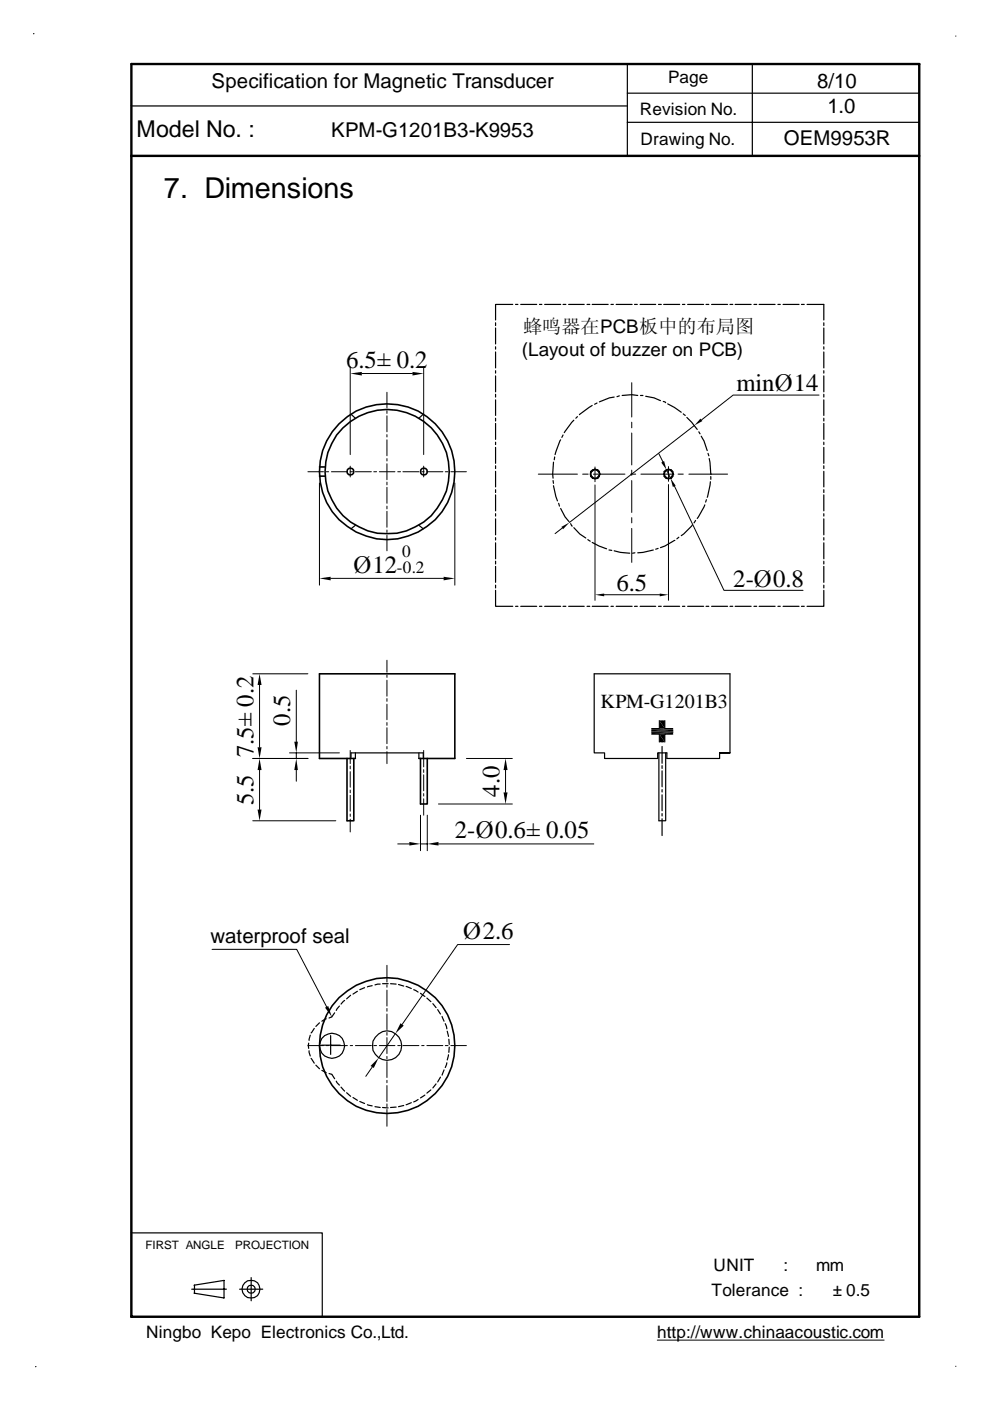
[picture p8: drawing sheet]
<svg xmlns="http://www.w3.org/2000/svg" width="210mm" height="297mm" viewBox="0 0 210 297" stroke-linecap="round" stroke-linejoin="round" font-family="sans-serif">
<g fill="none" stroke="#000" stroke-width=".25">
<path d="M7.1 7.1h.1M133 19.8h61.9M133 13.6v19.4M159.5 13.6v19.4M27.9 33h167v246.2h-167zM27.9 22.5h105.1M133 25.9h61.9M105.1 68.4v.6M105.1 69.5v3.4M105.1 73.5v.5M105.1 74.6v3.4M105.1 78.6v.5"/>
<path d="M105.1 79.7v3.4M108.7 64.5h-3.6v3.3M109.3 64.5h.5M110.4 64.5h3.4M114.4 64.5h.5M115.5 64.5h3.4M119.4 64.5h.6M120.6 64.5h3.3M124.5 64.5h.6M125.6 64.5h3.3M129.5 64.5h.5M130.6 64.5h3.4"/>
<path d="M134.5 64.5h.6M135.7 64.5h3.3M139.6 64.5h.6M140.7 64.5h3.4M144.7 64.5h.5M145.8 64.5h3.4M149.7 64.5h.6M150.9 64.5h3.4M154.8 64.5h.6M155.9 64.5h3.4M159.9 64.5h.5M161 64.5h3.3"/>
<path d="M164.9 64.5h.5M166 64.5h3.4M169.9 64.5h.6M171.1 64.5h3.6v3.3M174.7 68.4v.6M174.7 69.5v3.4M174.7 73.5v.5M174.7 74.6v3.4M174.7 78.6v.5M174.7 79.7v3.4M74.4 87.8l1 .9M89.7 87.8l-.9 .9"/>
<path d="M105.1 83.6v.6M105.1 84.8v3.3M105.1 88.7v.6M105.1 89.8v3.4M105.1 93.8v.5M105.1 94.9v3.3M105.1 98.7v.6M105.1 99.9v3.3M117.3 98v3.4M117.6 96.9l-.1 .6M118.9 93.2l-1.2 3.2M119.4 92.2l-.3 .5"/>
<path d="M121.7 89.1l-2.1 2.6M122.4 88.3l-.3 .4M125.6 86l-2.7 1.9M126.6 85.5l-.5 .2M130.2 84.2l-1 .2-2.1 .8M131.3 83.9l-.5 .2M131.9 83.8l2-.1 1.3 .1M135.8 83.8h.5M136.9 84l1.8 .4 1.3 .5M140.6 85.1l.5 .3M141.6 85.6l1.4 .8 1.4 1M144.9 87.7l.4 .4"/>
<path d="M145.6 88.5l2.2 2.5M148.2 91.6l.2 .4M148.7 92.5l.6 1 .6 2M150.1 96.1l.2 .5M150.4 97.2l.4 3.3M174.7 83.6v.6M174.7 84.8v3.3M174.7 88.7v.6M174.7 89.8v3.4M174.7 93.8v.5M174.7 94.9v3.3M174.7 98.7v.6"/>
<path d="M174.7 99.9v3.3M75.4 111.4l-1 .7M88.8 111.4l.9 .7M105.1 103.8v.6M105.1 104.9v3.4M105.1 108.9v.5M105.1 110v3.4M105.1 114v.5M105.1 115.1v3.4M105.1 119v.6M117.3 101.9v.6M117.3 103l.9 3.2"/>
<path d="M118.4 106.7l.2 .6M118.9 107.8l.9 1.8 .8 1M121 111l.3 .5M121.7 111.9l1.2 1.3 1.3 .9M124.6 114.4l.5 .4M125.6 115l1.4 .8 1.6 .6M129.1 116.6l.6 .1M130.2 116.8l1.4 .3 1.9 .2M134.6 117.2l-.5 .1M138.5 116.6l-2.2 .5-1.1 .1M139.5 116.3l-.5 .1M143.1 114.6l-2.1 1.2-1 .3"/>
<path d="M143.9 113.9l-.4 .3M146.8 111.3l-1.9 1.9-.5 .4M147.5 110.3l-.3 .6M149.4 107l-1.6 2.9M149.8 105.9l-.2 .6M150.6 102.1l-.7 3.3M150.7 101v.6M174.7 103.8v.6M174.7 104.9v3.4M174.7 108.9v.5M174.7 110v3.4M174.7 114v.5"/>
<path d="M174.7 115.1v3.4M174.7 119v.6M105.1 125.2v3.4h3.6M105.1 120.1v3.4M105.1 124.1v.6M109.3 128.6h.5M110.4 128.6h3.4M114.4 128.6h.5M115.5 128.6h3.4M119.4 128.6h.6M120.6 128.6h3.3M124.5 128.6h.6"/>
<path d="M125.6 128.6h3.3M129.5 128.6h.5M130.6 128.6h3.4M134.5 128.6h.6M135.7 128.6h3.3M139.6 128.6h.6M140.7 128.6h3.4M144.7 128.6h.5M145.8 128.6h3.4M149.7 128.6h.6M150.9 128.6h3.4M154.8 128.6h.6"/>
<path d="M155.9 128.6h3.4M159.9 128.6h.5M161 128.6h3.3M164.9 128.6h.5M166 128.6h3.4M169.9 128.6h.6M174.7 125.2v3.4h-3.6M174.7 120.1v3.4M174.7 124.1v.6M75.4 159.6v1.2M88.8 159.6v1.2M138.1 154.6h4.6"/>
<path d="M138.1 155.5h4.6M139.7 159.6v14.4h1.4v-14.4M140.4 158.3v3.5M152.6 159.6h2.2h-2.2v1.2h-11.2v-1.2h-2v1.2h-11.2v-1.2h-2.2v-16.7h28.8v16.7M74.4 160.8v-1.2h15.3v1.2M140.4 162.3v.6M140.4 163.4v3.4M140.4 167.4v.5M140.4 168.5v3.4M140.4 172.5v.5M140.4 173.6v3.6M65.8 219.5l-.3 1.1"/>
<path d="M66.6 218l-.6 1M67.7 216.9l-.7 .7M69.2 216l-1 .5M70.1 219.6v3.9M71 214.7l-.6 .9-.6 .2M72 213.3l-.7 .9M73.1 212.1l-.8 .8M74.3 211l-.8 .8M75.8 210.2l-1 .6M77.3 209.4l-1 .4M78.9 209l-1 .2M80.6 208.6l-1.1 .2"/>
<path d="M81.1 208.6h1.2M82.8 208.6h1.2M84.5 208.7l1.1 .4M86.1 209.2l1.1 .4M87.7 209.8l.9 .5M89.2 210.6l.9 .7M90.5 211.6l.9 .8M91.8 212.8l.7 .8M92.8 214.1l.6 .9M93.7 215.5l.4 1M94.4 217l.3 1.1M94.8 218.6l.3 1.1"/>
<path d="M65.4 221.2v1.1M65.5 222.8l.3 1.1M66 224.4l.6 1M67 225.8l.7 .8M68.2 221.6h3.9M68.2 226.9l1 .5M69.8 227.6l.6 .2 .6 .9M71.3 229.2l.7 .9M72.3 230.5l.8 .8M73.5 231.7l.8 .7M74.8 232.7l1 .6M76.3 233.5l1 .5"/>
<path d="M77.9 234.2l1 .3M79.5 234.6l1.1 .2M81.1 234.8l1.2 .1M84 234.7l-1.2 .1M85.6 234.4l-1.1 .2M87.2 233.8l-1.1 .4M88.6 233.1l-.9 .5M90.1 232.2l-.9 .6M91.4 231.1l-.9 .7M92.5 229.8l-.7 .9M93.4 228.4l-.6 1M94.1 226.9l-.4 1.1"/>
<path d="M94.7 225.3l-.3 1M95.1 223.6l-.3 1.1M95.2 220.3v1.1M95.2 222v1.1M27.9 261.4h40.4v17.8M40.6 273.3h7.4M41.1 272.5l6.4-1v3.7l-6.4-1M41.2 272.5v1.7M50.8 273.3h4.9M53.3 270.9v4.9M7.5 289.8h.1"/>
<circle cx="70.4" cy="221.8" r="2.65"/>
<circle cx="82.1" cy="221.7" r="3.1"/>
<circle cx="53.2" cy="273.3" r="1.9"/>
<circle cx="53.2" cy="273.3" r=".86"/>
</g>
<g fill="none" stroke="#000" stroke-width=".34">
<path d="M67.7 99h1.2M67.7 101h1.2M138.1 154.9h4.6M138.1 155.2h4.6M73.6 160.8v13.2h1.4v-13.2M75.4 160.8h-7.7v-17.9h28.7v17.9h-7.6M89.2 160.8v9.7h1.4v-9.7"/>
<circle cx="74.3" cy="100" r=".73"/>
<circle cx="82.1" cy="100" r="14.4"/>
<circle cx="89.9" cy="100" r=".73"/>
<circle cx="82.1" cy="100" r="13.2"/>
<circle cx="82.1" cy="221.7" r="14.4"/>
</g>
<g fill="none" stroke="#000" stroke-width=".21">
<path d="M202.6 7.6h.1M74.3 77.8v18.6M76.7 79.2h10.8M89.8 77.8v18.6M74.3 98.8v2.3M82 83.2v3.3M82 87.1v.6M82 88.2v3.4M82 92.1v.6M82 93.2v3.4M82 97.2v.5M82 98.3v3.4"/>
<path d="M89.8 98.8v2.3M125.2 99.9l.4-.3 .2 .2-.4 .3zM125.2 99.9v.1M125.6 99.6h.1M125.7 99.6l.5-.2v.2l-.5 .2zM126.2 99.4l.5 .2v.2l-.5-.2zM126.2 99v3.1M126.6 99.8l.1-.2 .4 .3-.2 .2zM126.7 99.6h.1M127.1 99.9v.1M133.9 81.1v7.3M133.9 89.5v1.2"/>
<path d="M133.9 91.8v6.8M133.9 99.7v1.1M139.7 96.2l.8 1.7M140.8 99.9l.4-.3 .2 .2-.4 .3zM140.8 99.9v.1M141.2 99.6l1 1.8M141.3 99.6l.4-.2v.2l-.4 .2zM141.7 99.4l.5 .2v.2l-.5-.2zM141.7 98.9v3.2M142.2 99.8l.1-.2 .4 .3-.2 .2zM142.2 99.6h.1M142.7 99.9v.1"/>
<path d="M147.2 90.2l-26.5 20.6M173.7 83.8h-18.3l-6.6 5.2M65.3 100h3.3M67.7 102.4v21.7M69.2 100h.5M70.3 100h3.4M74.3 100h.5M75.4 100h3.3M79.2 100h.6M80.4 100h3.3M82 102.2v.6M82 103.3v3.4"/>
<path d="M82 107.3v.6M82 108.4v3.4M82 112.4v.5M82 113.5v3.3M84.3 100h.6M85.4 100h3.4M89.4 100h.5M90.5 100h3.4M94.4 100h.6M95.6 100h3.3M96.4 102.4v21.7M114.1 100.5h8.3"/>
<path d="M119.2 112l-1.5 1.1M123.5 100.5h1.2M125.1 100.5h.2l.1 .5h-.2zM125.2 100h.2l-.1 .5h-.2zM125.2 101h.1M125.3 101l.1-.1 .4 .4-.2 .2-.4-.5zM125.6 101.5h.1M125.7 101.3l.5 .1v.1h-.5zM125.8 100.5h6.7M126.2 101.4l.5-.1v.2h-.5zM126.2 102.8v24.5M126.7 101.5h.1"/>
<path d="M126.9 100h.2l.2 .5h-.2zM126.9 100.9l.2 .1-.4 .5-.1-.2zM127.1 100.5h.2l-.2 .5h-.2zM127.1 101h.1M133.7 100.5h1.1M133.9 101.9v6.8M133.9 109.8v1.1M133.9 112v7.2M135.9 100.5h6.8M140.7 100.5h.2l.1 .5h-.2zM140.8 100h.2l-.1 .5h-.2zM140.8 101h.1"/>
<path d="M140.9 101l.1-.1 .4 .4-.2 .2-.4-.5zM141.2 101.5h.1M141.3 101.3l.4 .1v.1h-.4zM141.7 101.4l.5-.1v.2h-.5zM141.7 102.7v24.6M142.2 101.5h.1M142.5 100h.2l.1 .5h-.1zM142.5 100.9l.2 .1-.4 .5-.1-.2zM142.7 100.5h.1l-.1 .5h-.2zM142.7 101h.1M143 103.1l10.5 22.1h16.8M143.8 100.5h1.1"/>
<path d="M146 100.5h8.3M70.1 122.6h24M82 140v2.5M128.1 126.1h11.8M53.6 142.9h11.7M55 145.2v13.2M61.4 159.6h10.6M62.8 146.3v11M62.8 159.6v1.2M74.3 159.1v2.8M82 143.1v.5M82 144.2v3.4"/>
<path d="M82 148.1v.6M82 149.3v3.3M82 153.2v.6M82 154.3v3.4M82 158.3v.5M82 159.4v2.5M89.8 159.1v3.5M138.2 155.6h1.6v1.7M139.8 152.8v1.7h-1.6M141 152.8v1.7h1.7M142.7 155.6h-1.7v1.7M53.6 160.8h11.7"/>
<path d="M53.6 174h17.6M55 163.3v8.3M62.8 163.3v2.3M74.3 162.4v.6M74.3 163.6v3.3M74.3 167.5v.6M74.3 168.6v3.4M74.3 172.6v.5M74.3 173.7v2.7M84.3 178.9h2.5M89.2 172.8v7.6M89.2 178.9h1.4"/>
<path d="M89.8 163.2v.6M89.8 164.3v3.4M89.8 168.3v.5M89.8 169.4v3.4M90.6 172.8v7.6M93 178.9h32.9M93 170.5h15.6M98.9 160.8h9.7M107.2 163.3v4.7M45 201.3h17.9l6.4 12.2M82 204.7v3.5M82 208.8v.5"/>
<path d="M82 209.9v3.4M82 213.8v.6M82 215v3.3M82 218.9v.6M82 220v3.4M83.8 219.1l-3.5 5.2M108 200.3h-11l-11.7 16.9M65.3 221.7h3.3M69.2 221.7h.5M70.3 221.7h3.4M74.3 221.7h.5M75.4 221.7h3.3"/>
<path d="M78.9 226.3l-1.3 1.9M79.2 221.7h.6M80.4 221.7h3.3M82 224v.5M82 225.1v3.4M82 229.1v.5M82 230.2v3.3M82 234v.6M82 235.2v3.6M84.3 221.7h.6M85.4 221.7h3.4M89.4 221.7h.5"/>
<path d="M90.5 221.7h3.4M94.4 221.7h.6M95.6 221.7h3.3M139.4 284.1h48.1M202.6 289.7h.1"/>
</g>
<g fill="#000">
<path d="M74.3 79.2l2.4-.3v.7zM87.5 78.9l2.3 .3-2.3 .4zM125.2 99.9l.1 .1zM125.6 99.6l.1 .1zM140.2 98.1l.6-.4 .5 1.9zM140.8 99.9l.1 .1zM141.2 99.6l.1 .1zM148.5 88.8l.4 .5-1.7 .9zM119 111.7l1.7-.9-1.3 1.4zM125.6 101.5l.1-.1zM126.7 101.4v.1zM127.1 99.9l-.1 .1z"/>
<path d="M127 101h.1zM141.2 101.5l.1-.1zM142.2 101.4l.1 .1zM142.2 101.4l1.1 1.6-.6 .2zM142.6 100l.1-.1zM142.6 101h.1zM67.7 122.6l2.4-.3v.7zM94.1 122.3l2.3 .3-2.3 .4zM126.2 126.1l1.9-.3v.6zM139.9 125.8l1.8 .3-1.8 .3zM54.6 158.4h.9l-.5 2.4zM55 142.9l.5 2.3h-.9z"/>
<path d="M62.4 157.3h.8l-.4 2.3zM138.2 154.5h1.6zM138.2 155.6h1.6zM139.8 152.8l1.2 1.7h-1.2zM139.8 152.8h1.2v1.7zM139.8 155.6l1.2 1.7h-1.2zM139.8 155.6h1.2v1.7zM139.8 157.3h1.2zM139.8 152.8h1.2zM141 154.5h1.7zM141 155.6h1.7zM54.6 171.6h.9l-.5 2.4z"/>
<path d="M55 160.8l.5 2.5h-.9zM62.8 160.8l.4 2.5h-.8zM86.8 178.5l2.4 .4-2.4 .4zM90.6 178.9l2.4-.4v.8zM106.8 168h.8l-.4 2.5zM107.2 160.8l.4 2.5h-.8zM68.9 213.6l.7-.3 .8 2.3zM84.9 216.9l.7 .6-1.8 1.6zM80.3 224.3l-1.1 2.1-.6-.4z"/>
<path d="M125.2 99.9l.4-.3 .2 .2-.4 .3z" fill-rule="evenodd"/>
<path d="M125.7 99.6l.5-.2v.2l-.5 .2z" fill-rule="evenodd"/>
<path d="M126.2 99.4l.5 .2v.2l-.5-.2z" fill-rule="evenodd"/>
<path d="M140.8 99.9l.4-.3 .2 .2-.4 .3z" fill-rule="evenodd"/>
<path d="M141.3 99.6l.4-.2v.2l-.4 .2z" fill-rule="evenodd"/>
<path d="M141.7 99.4l.5 .2v.2l-.5-.2z" fill-rule="evenodd"/>
<path d="M125.1 100.5h.2l.1 .5h-.2z" fill-rule="evenodd"/>
<path d="M125.2 100h.2l-.1 .5h-.2z" fill-rule="evenodd"/>
<path d="M125.3 101l.1-.1 .4 .4-.2 .2-.4-.5z" fill-rule="evenodd"/>
<path d="M125.7 101.3l.5 .1v.1h-.5z" fill-rule="evenodd"/>
<path d="M126.2 101.4l.5-.1v.2h-.5z" fill-rule="evenodd"/>
<path d="M126.9 100.9l.2 .1-.4 .5-.1-.2z" fill-rule="evenodd"/>
<path d="M126.6 99.8l.1-.2 .4 .3-.2 .2z" fill-rule="evenodd"/>
<path d="M127.1 100.5h.2l-.2 .5h-.2z" fill-rule="evenodd"/>
<path d="M126.9 100h.2l.2 .5h-.2z" fill-rule="evenodd"/>
<path d="M140.7 100.5h.2l.1 .5h-.2z" fill-rule="evenodd"/>
<path d="M140.8 100h.2l-.1 .5h-.2z" fill-rule="evenodd"/>
<path d="M140.9 101l.1-.1 .4 .4-.2 .2-.4-.5z" fill-rule="evenodd"/>
<path d="M141.3 101.3l.4 .1v.1h-.4z" fill-rule="evenodd"/>
<path d="M141.7 101.4l.5-.1v.2h-.5z" fill-rule="evenodd"/>
<path d="M142.5 100.9l.2 .1-.4 .5-.1-.2z" fill-rule="evenodd"/>
<path d="M142.2 99.8l.1-.2 .4 .3-.2 .2z" fill-rule="evenodd"/>
<path d="M142.7 100.5h.1l-.1 .5h-.2z" fill-rule="evenodd"/>
<path d="M142.5 100h.2l.1 .5h-.1z" fill-rule="evenodd"/>
</g>
<path d="M27.9 33h167v246.2h-167v-265.6h167v19.4" fill="none" stroke="#000" stroke-width=".51"/>
<text font-size="6.1" x="34.7" y="42">7. Dimensions</text>
<g font-size="5.2">
<text x="73.4" y="77.9">6.5± 0.2</text>
<text x="156.1" y="83">minØ14</text>
<text x="74.9" y="121.4">Ø12</text>
<text x="130.7" y="125.3">6.5</text>
<text x="155.4" y="124.4">2-Ø0.8</text>
<text x="61.6" y="153.9" transform="rotate(-90 61.6 153.9)">0.5</text>
<text x="53.8" y="160.6" transform="rotate(-90 53.8 160.6)">7.5± 0.2</text>
<text x="53.8" y="170.7" transform="rotate(-90 53.8 170.7)">5.5</text>
<text x="105.9" y="168.9" transform="rotate(-90 105.9 168.9)">4.0</text>
<text x="96.4" y="177.7">2-Ø0.6± 0.05</text>
<text x="98.2" y="199">Ø2.6</text>
</g>
<text font-size="4.9" x="29" y="29">Model No. :</text>
<g font-size="4.3">
<text x="44.9" y="18.7">Specification for Magnetic Transducer</text>
<text x="173.2" y="18.7">8/10</text>
<text x="175.4" y="24">1.0</text>
<text x="70.2" y="29.1">KPM-G1201B3-K9953</text>
<text x="166.2" y="30.8">OEM9953R</text>
<text x="44.6" y="199.9">waterproof seal</text>
</g>
<text font-size="4.2" x="127.3" y="150.1">KPM-G1201B3</text>
<text font-size="4.1" x="110.9" y="70.6">蜂鸣器在PCB板中的布局图</text>
<text font-size="4" x="110.7" y="75.4">(Layout of buzzer on PCB)</text>
<g font-size="3.6">
<text x="141.6" y="17.6">Page</text>
<text x="135.6" y="24.3">Revision No.</text>
<text x="135.8" y="30.7">Drawing No.</text>
<text x="85.3" y="118.1">0</text>
<text x="84.2" y="121.4">-0.2</text>
<text x="151.3" y="269.4">UNIT</text>
<text x="166.1" y="269.4">:</text>
<text x="173" y="269.4">mm</text>
<text x="150.9" y="274.9">Tolerance :</text>
<text x="176.6" y="274.9">± 0.5</text>
<text x="31" y="283.7">Ningbo Kepo Electronics Co.,Ltd.</text>
<text x="139.4" y="283.7">http://www.chinaacoustic.com</text>
</g>
<g font-size="2.5">
<text x="30.8" y="264.8">FIRST ANGLE</text>
<text x="49.9" y="264.8">PROJECTION</text>
</g>
</svg>
